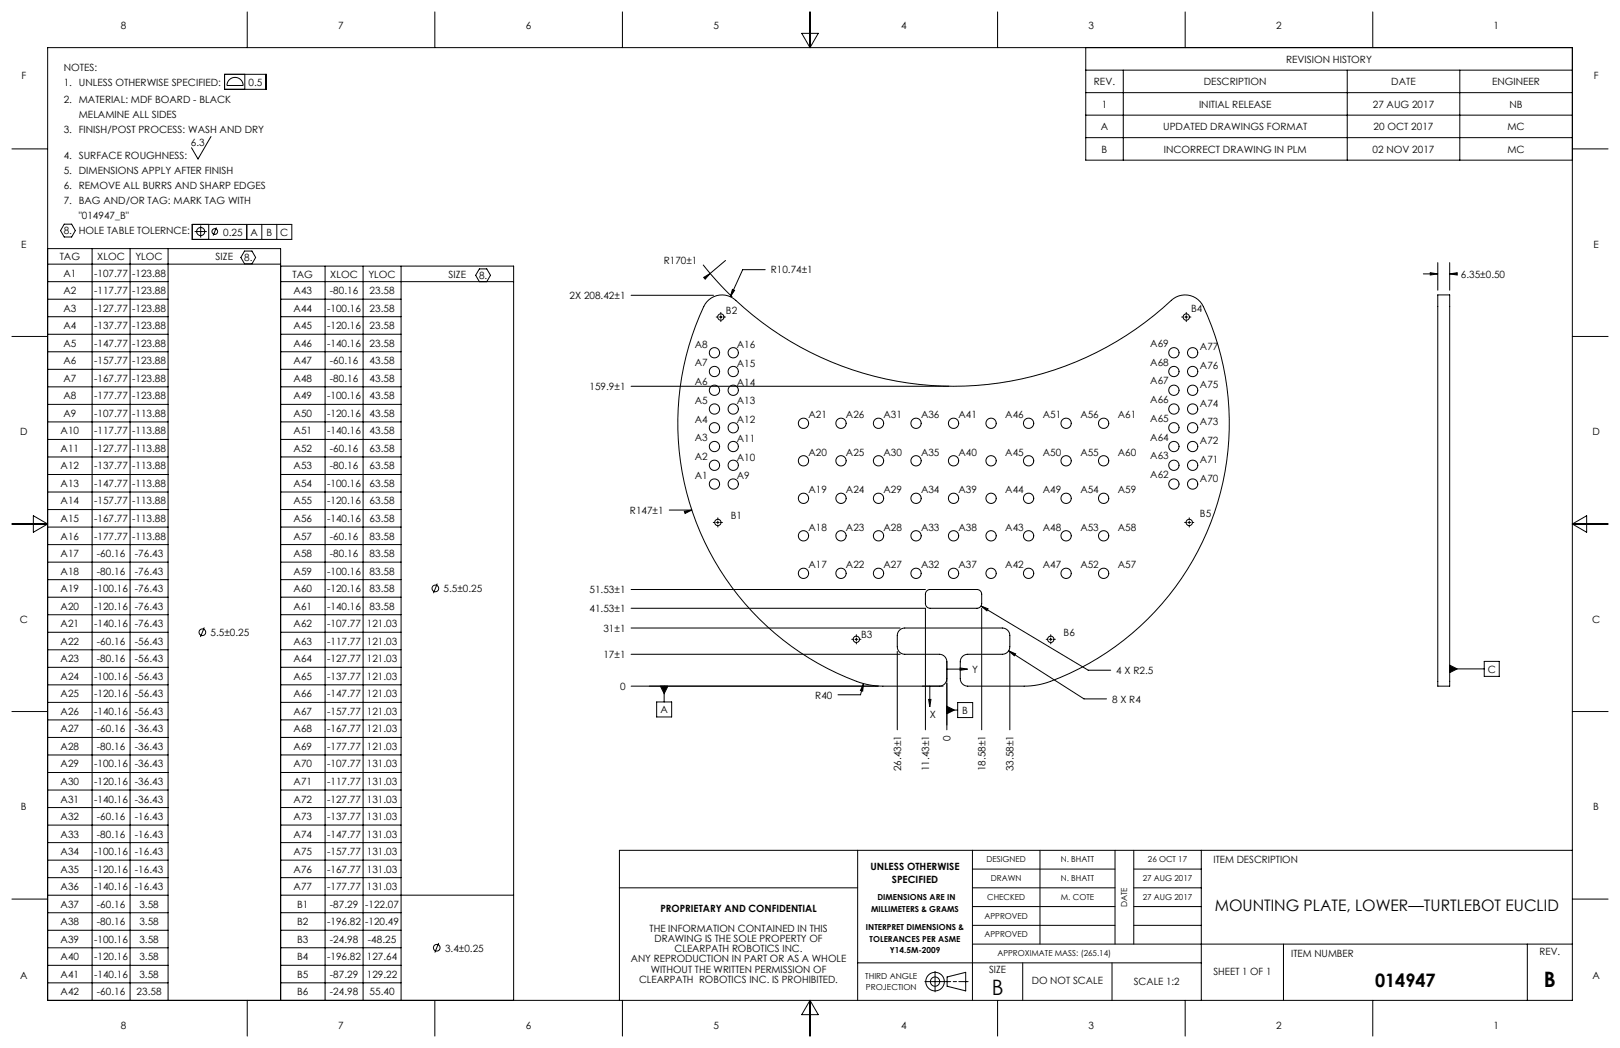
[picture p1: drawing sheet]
<svg xmlns="http://www.w3.org/2000/svg" width="432mm" height="279mm" viewBox="0 0 432 279" stroke-linecap="round" stroke-linejoin="round" font-family="sans-serif">
<g fill="none" stroke="#000" stroke-width=".27">
<path d="M12.7 12.7h406.4v254h-406.4zM59.9 19.8h11v4h-11zM65.3 19.8v4M65.9 3.2v9.5M115.9 3.2v9.5M165.9 3.2v9.5M213.7 8.9h4.4l-2.2 3.8zM215.9 3.2v9.5M265.9 3.2v9.5M289.4 12.7v30h129.7M289.4 18.7h129.7M299.4 18.7v24"/>
<path d="M315.9 3.2v9.5M359.1 18.7v24M365.9 3.2v9.5M389.1 18.7v24M3.2 39.7h9.5M56.2 36.4l-3.4 6-1.8-3M61.1 21.3a2.16 2.16 0 0 1 2.4-.5 2.16 2.16 0 0 1 1.3 2h-4.3l.2-.8zM289.4 30.7h129.7M289.4 36.7h129.7M289.4 24.7h129.7M419.1 39.7h9.5M17.1 59.8h2l1 1.7-1 1.7h-2l-1-1.7z"/>
<path d="M51.2 59.8h26.6v4h-26.6zM55.6 59.8v4M65.8 59.8v4M69.8 59.8v4M73.8 59.8v4M12.7 66.3h62.1v200.4M12.7 75.1h32.1M12.7 79.8h32.1M12.7 70.4h62.1M24.5 66.3v200.4M34.7 66.3v200.4M44.8 66.3v200.4"/>
<path d="M51.9 61.7h3.2M53.5 60.1v3.2M57.7 60.6l-.9 2.2M65.2 66.9h2l.9 1.7-.9 1.7h-2l-1-1.7zM74.8 75.1h62.1M74.8 79.8h32.1M74.8 70.9h62.1v195.8M86.6 70.9v195.8M96.8 70.9v195.8M106.9 70.9v195.8M127.8 75.1l-1-1.7 1-1.7h1.9l1 1.7-1 1.7M168.2 78.7h22"/>
<path d="M187.4 70.6l3.8 4.4 4 4.2M187.6 74l1.7-1.1-1.3 1.5zM193.4 69.4l-4.1 3.5M195.2 77.2l.6 .2-1.1 1.7zM204 71.9h-6l-3.3 7.2M379.4 73h3.8M381.2 72.7l2 .3-2 .3zM383.2 78.6h3.2v104.3h-3.2zM383.2 70v7.4M386.4 73l2-.3v.6zM386.4 70v7.4M386.4 73h1.5"/>
<path d="M3.2 89.7h9.5M12.7 84.4h32.1M12.7 89.1h32.1M12.7 93.8h32.1M12.7 98.5h32.1M74.8 84.4h32.1M74.8 89.1h32.1M74.8 98.5h32.1M74.8 93.8h32.1M191.8 84.5h.7M192.1 84.1v.8M315.8 84.5h.8"/>
<path d="M316.2 84.1v.8M419.1 89.7h9.5M12.7 103.1h32.1M12.7 107.8h32.1M12.7 112.5h32.1M12.7 117.2h32.1M74.8 103.1h32.1M74.8 107.8h32.1M74.8 112.5h32.1M74.8 117.2h32.1M168.2 103h84.7M3.2 139.7h9.5"/>
<path d="M8.9 137.5l3.8 2.2-3.8 2.2zM12.7 121.8h32.1M12.7 126.5h32.1M12.7 131.2h32.1M12.7 135.9h32.1M74.8 121.8h32.1M74.8 126.5h32.1M74.8 135.8h32.1M74.8 131.2h32.1M178.4 136h6M182.4 136.3l2-.3-1.8 .9zM184.4 136h.1"/>
<path d="M191 139.3h.7M191.3 138.9v.8M316.6 139.3h.8M317 138.9v.8M419.1 139.7h9.5M419.1 139.7l3.8-2.2v4.4zM12.7 140.5h32.1M12.7 145.2h32.1M12.7 149.9h32.1M12.7 154.5h32.1M12.7 159.2h32.1M74.8 140.5h32.1"/>
<path d="M74.8 145.2h32.1M74.8 149.9h32.1M74.8 154.5h32.1M74.8 159.2h32.1M116.6 155.6l-1.1 2.5M168.2 157.2h78.5M247 157.5l.9-.3h12.5a1.25 1.25 0 0 1 1.3 1.2v2.5a1.25 1.25 0 0 1-1.3 1.3h-12.5a1.25 1.25 0 0 1-1.2-1.3v-2.7zM12.7 163.9h32.1M12.7 168.6h32.1M12.7 173.2h32.1M12.7 177.9h32.1M54.4 167.3l-1 2.5"/>
<path d="M74.8 168.6h32.1M74.8 173.2h32.1M74.8 177.9h32.1M74.8 163.9h32.1M168.2 174.4h71.7M168.2 167.4h71.7M168.2 162.2h78.5v32.4M227.9 170.4h.7M228.3 170.1v.7M239.2 173.7v20.9M252.4 176.4v5.5M252.4 178.4h3.5"/>
<path d="M252.4 176.4a2 2 0 0 0-2-2h-9.2a2 2 0 0 1-2-2v-3a2 2 0 0 1 2-2h26a2 2 0 0 1 2 2v3a2 2 0 0 1-2 2h-9.2a2 2 0 0 0-2.1 2v4.5a2 2 0 0 0 2.1 2h15a20 20 0 0 0 7-1.2 73.4 73.4 0 0 0 40.4-100.7 5.4 5.4 0 0 0-8.2-.9 85.1 85.1 0 0 1-116.7-.5 5.4 5.4 0 0 0-7.9 2.1 73.3 73.3 0 0 0 43.3 100.7l3.5 .5h17M255.9 178.1l2 .3-2 .3zM261.5 161.6l1.9 .7-.4 .6zM261.5 161.6l28.6 17.1h6M261.7 162.2v32.4M268.8 173.5l1.9 .8-.3 .5zM268.8 173.5l20.1 12.8h6M269.2 173.7v20.9M279.7 170.4h.7M280.1 170.1v.7M386.4 177.3l2 1-2 1zM386.4 178.3h9.2"/>
<path d="M395.6 176.3h4v4h-4zM3.2 189.7h9.5M12.7 182.6h32.1M12.7 187.3h32.1M12.7 191.9h32.1M12.7 196.6h32.1M74.8 182.6h32.1M74.8 187.3h32.1M74.8 191.9h32.1M74.8 196.6h32.1M168.2 182.9h65.9M175 187.1h4v4h-4z"/>
<path d="M176 182.9h2l-1 2zM177 182.9v4.2M230.2 182.2l-.3 2.1-.6-.2zM230.2 182.2l-.8 3h-6M247.5 186.5h.6l-.3 2zM247.8 182.9v3.6M252.4 188.3l2 1-2 1zM252.4 189.3h2.9M252.4 182.2v12.4M252.4 180.9a2 2 0 0 1-2 2M255.3 187.3h4v4h-4zM419.1 189.7h9.5"/>
<path d="M12.7 201.3h32.1M12.7 206h32.1M12.7 210.6h32.1M12.7 215.3h32.1M12.7 220h32.1M74.8 205.9h32.1M74.8 210.6h32.1M74.8 215.3h32.1M74.8 220h32.1M74.8 201.3h32.1M3.2 239.7h9.5M12.7 224.6h32.1"/>
<path d="M12.7 229.3h32.1M12.7 234h32.1M12.7 238.7h32.1M74.8 224.6h32.1M74.8 229.3h32.1M74.8 238.7h62.1M74.8 234h32.1M165.1 236.7h63.5M228.6 226.7v40M259.2 236.7h38M259.2 231.7h38M259.2 226.7v40"/>
<path d="M277.2 226.7v25M297.2 226.7v25M302.2 236.7h18M302.2 231.7h18M302.2 226.7v25M320.2 226.7v40M419.1 239.7h9.5M419.1 226.7h-254v40M12.7 243.3h32.1M12.7 248h32.1M12.7 252.7h32.1M12.7 257.4h32.1"/>
<path d="M74.8 243.3h32.1M74.8 248h32.1M74.8 252.7h32.1M74.8 257.4h32.1M116.9 251.4l-1 2.5M228.6 256.7h91.6M249.2 259v5.4M259.2 241.7h38M259.2 246.7h38M259.2 251.7h159.9M272.6 256.7v10M296.4 256.7v10"/>
<path d="M302.2 241.7h18M302.2 246.7h18M342.1 251.7v15M407.1 251.7v15M12.7 262h32.1M65.9 266.7v9.5M74.8 262h32.1M115.9 266.7v9.5M165.9 266.7v9.5M215.9 266.7v9.5M215.9 266.7l2.2 3.8h-4.4zM246.5 261.7h6.9"/>
<path d="M252.4 260.5l5-1.3v5l-5-1.3zM254.1 261.7h.9M255.6 261.7h2.4M265.9 266.7v9.5M315.9 266.7v9.5M365.9 266.7v9.5"/>
<circle cx="53.5" cy="61.7" r="1.08"/>
<circle cx="57.3" cy="61.7" r=".76"/>
<circle cx="190.4" cy="94" r="1.38"/>
<circle cx="190.4" cy="99" r="1.38"/>
<circle cx="192.1" cy="84.5" r=".85"/>
<circle cx="195.4" cy="94" r="1.38"/>
<circle cx="195.4" cy="99" r="1.38"/>
<circle cx="312.9" cy="94" r="1.38"/>
<circle cx="312.9" cy="99" r="1.38"/>
<circle cx="316.2" cy="84.5" r=".85"/>
<circle cx="317.9" cy="99" r="1.37"/>
<circle cx="317.9" cy="94" r="1.37"/>
<circle cx="190.4" cy="109" r="1.38"/>
<circle cx="190.4" cy="114" r="1.38"/>
<circle cx="190.4" cy="104" r="1.38"/>
<circle cx="190.4" cy="119" r="1.38"/>
<circle cx="195.4" cy="114" r="1.38"/>
<circle cx="195.4" cy="109" r="1.38"/>
<circle cx="195.4" cy="119" r="1.38"/>
<circle cx="195.4" cy="104" r="1.38"/>
<circle cx="214.2" cy="112.9" r="1.37"/>
<circle cx="224.2" cy="112.9" r="1.38"/>
<circle cx="234.2" cy="112.9" r="1.38"/>
<circle cx="244.2" cy="112.9" r="1.38"/>
<circle cx="254.2" cy="112.9" r="1.38"/>
<circle cx="264.2" cy="112.9" r="1.38"/>
<circle cx="274.2" cy="112.9" r="1.38"/>
<circle cx="284.2" cy="112.9" r="1.37"/>
<circle cx="294.2" cy="112.9" r="1.38"/>
<circle cx="312.9" cy="109" r="1.38"/>
<circle cx="312.9" cy="114" r="1.38"/>
<circle cx="312.9" cy="104" r="1.38"/>
<circle cx="312.9" cy="119" r="1.38"/>
<circle cx="317.9" cy="119" r="1.37"/>
<circle cx="317.9" cy="104" r="1.37"/>
<circle cx="317.9" cy="114" r="1.37"/>
<circle cx="317.9" cy="109" r="1.37"/>
<circle cx="190.4" cy="129" r="1.38"/>
<circle cx="190.4" cy="124" r="1.38"/>
<circle cx="191.3" cy="139.3" r=".85"/>
<circle cx="195.4" cy="129" r="1.38"/>
<circle cx="195.4" cy="124" r="1.38"/>
<circle cx="214.2" cy="122.9" r="1.37"/>
<circle cx="214.2" cy="132.9" r="1.37"/>
<circle cx="224.2" cy="122.9" r="1.38"/>
<circle cx="224.2" cy="132.9" r="1.38"/>
<circle cx="234.2" cy="122.9" r="1.38"/>
<circle cx="234.2" cy="132.9" r="1.38"/>
<circle cx="244.2" cy="122.9" r="1.38"/>
<circle cx="244.2" cy="132.9" r="1.38"/>
<circle cx="254.2" cy="122.9" r="1.38"/>
<circle cx="254.2" cy="132.9" r="1.38"/>
<circle cx="264.2" cy="122.9" r="1.38"/>
<circle cx="264.2" cy="132.9" r="1.38"/>
<circle cx="274.2" cy="122.9" r="1.38"/>
<circle cx="274.2" cy="132.9" r="1.38"/>
<circle cx="284.2" cy="122.9" r="1.37"/>
<circle cx="284.2" cy="132.9" r="1.37"/>
<circle cx="294.2" cy="122.9" r="1.38"/>
<circle cx="294.2" cy="132.9" r="1.38"/>
<circle cx="312.9" cy="129" r="1.38"/>
<circle cx="312.9" cy="124" r="1.38"/>
<circle cx="317" cy="139.3" r=".85"/>
<circle cx="317.9" cy="124" r="1.37"/>
<circle cx="317.9" cy="129" r="1.37"/>
<circle cx="116" cy="156.9" r=".89"/>
<circle cx="214.2" cy="142.9" r="1.37"/>
<circle cx="214.2" cy="152.9" r="1.37"/>
<circle cx="224.2" cy="152.9" r="1.38"/>
<circle cx="224.2" cy="142.9" r="1.38"/>
<circle cx="234.2" cy="142.9" r="1.38"/>
<circle cx="234.2" cy="152.9" r="1.38"/>
<circle cx="244.2" cy="142.9" r="1.38"/>
<circle cx="244.2" cy="152.9" r="1.38"/>
<circle cx="254.2" cy="152.9" r="1.38"/>
<circle cx="254.2" cy="142.9" r="1.38"/>
<circle cx="264.2" cy="152.9" r="1.38"/>
<circle cx="264.2" cy="142.9" r="1.38"/>
<circle cx="274.2" cy="152.9" r="1.38"/>
<circle cx="274.2" cy="142.9" r="1.38"/>
<circle cx="284.2" cy="152.9" r="1.37"/>
<circle cx="284.2" cy="142.9" r="1.37"/>
<circle cx="294.2" cy="152.9" r="1.38"/>
<circle cx="294.2" cy="142.9" r="1.38"/>
<circle cx="53.9" cy="168.6" r=".89"/>
<circle cx="228.3" cy="170.4" r=".85"/>
<circle cx="280.1" cy="170.4" r=".85"/>
<circle cx="116.4" cy="252.7" r=".89"/>
<circle cx="249.2" cy="261.7" r="1.24"/>
<circle cx="249.2" cy="261.7" r="2.47"/>
</g>
<g fill="none" stroke="#000" stroke-width=".27" stroke-dasharray="15.2 1.3 1.3 1.3">
<path d="M191.4 84.5h-.5M192.1 83.8v-.5M192.1 85.3v.4M192.9 84.5h.5M315.4 84.5h-.4M316.2 83.8v-.5M316.2 85.3v.4M316.9 84.5h.5M190.6 139.3h-.5M191.3 138.5v-.4M192.1 139.3h.5M316.2 139.3h-.4"/>
<path d="M317 138.5v-.4M317.7 139.3h.5M191.3 140v.5M317 140v.5M227.5 170.4h-.5M228.3 169.7v-.5M228.3 171.2v.5M229 170.4h.5M279.3 170.4h-.5M280.1 169.7v-.5M280.1 171.2v.5M280.8 170.4h.5"/>
</g>
<g fill="#000">
<path d="M182.4 136.3l.2 .6 1.8-.9zM195.2 77.2l-.5 1.9 1.1-1.7zM187.6 74l.4 .4 1.3-1.5zM230.2 182.2l-.9 1.9 .6 .2zM261.5 161.6l1.5 1.3 .4-.6zM268.8 173.5l1.6 1.3 .3-.5zM381.2 72.7l2 .3-2 .3zM386.4 73l2-.3v.6z"/>
<path d="M176 182.9l1 2 1-2zM252.4 188.3l2 1-2 1zM386.4 177.3l2 1-2 1z"/>
<path d="M247.5 186.5h.6l-.3 2zM255.9 178.1l2 .3-2 .3z"/>
</g>
<g font-size="5.7">
<text x="411.5" y="263.2">B</text>
<text x="264.3" y="265.2">B</text>
</g>
<text font-size="4.9" x="366.5" y="263.1">014947</text>
<text font-size="4.2" x="323.8" y="242.9">MOUNTING PLATE, LOWER—TURTLEBOT EUCLID</text>
<g font-size="2.7">
<text x="32.2" y="7.7">8</text>
<text x="90.2" y="7.7">7</text>
<text x="140.2" y="7.7">6</text>
<text x="190.2" y="7.7">5</text>
<text x="240.2" y="7.7">4</text>
<text x="290.2" y="7.7">3</text>
<text x="340.2" y="7.7">2</text>
<text x="398.1" y="7.7">1</text>
<text x="342.8" y="16.7">REVISION HISTORY</text>
<text x="5.7" y="21.2">F</text>
<text x="17" y="22.8">1. UNLESS OTHERWISE SPECIFIED:</text>
<text x="17" y="18.8">NOTES:</text>
<text x="66.2" y="22.8">0.5</text>
<text x="291.6" y="22.7">REV.</text>
<text x="320.9" y="22.7">DESCRIPTION</text>
<text x="370.8" y="22.7">DATE</text>
<text x="397.7" y="22.7">ENGINEER</text>
<text x="424.8" y="21.2">F</text>
<text x="17" y="27.4">2. MATERIAL: MDF BOARD - BLACK</text>
<text x="293.7" y="28.7">1</text>
<text x="319.6" y="28.7">INITIAL RELEASE</text>
<text x="365.9" y="28.7">27 AUG 2017</text>
<text x="402.4" y="28.7">NB</text>
<text x="17" y="35.4">3. FINISH/POST PROCESS: WASH AND DRY</text>
<text x="21" y="31.4">MELAMINE ALL SIDES</text>
<text x="293.4" y="34.7">A</text>
<text x="310" y="34.7">UPDATED DRAWINGS FORMAT</text>
<text x="366.1" y="34.7">20 OCT 2017</text>
<text x="401.8" y="34.7">MC</text>
<text x="50.9" y="38.8">6.3</text>
<text x="293.6" y="40.7">B</text>
<text x="310.2" y="40.7">INCORRECT DRAWING IN PLM</text>
<text x="365.8" y="40.7">02 NOV 2017</text>
<text x="401.8" y="40.7">MC</text>
<text x="17" y="42.4">4. SURFACE ROUGHNESS:</text>
<text x="17" y="46.4">5. DIMENSIONS APPLY AFTER FINISH</text>
<text x="17" y="50.4">6. REMOVE ALL BURRS AND SHARP EDGES</text>
<text x="17" y="54.4">7. BAG AND/OR TAG: MARK TAG WITH</text>
<text x="21" y="58.4">&quot;014947_B&quot;</text>
<text x="17" y="62.4">8. HOLE TABLE TOLERNCE:</text>
<text x="59.5" y="62.8">0.25</text>
<text x="66.8" y="62.8">A</text>
<text x="71" y="62.8">B</text>
<text x="74.7" y="62.8">C</text>
<text x="5.6" y="66">E</text>
<text x="15.9" y="69.3">TAG</text>
<text x="25.9" y="69.3">XLOC</text>
<text x="36.1" y="69.3">YLOC</text>
<text x="57.5" y="69.3">SIZE</text>
<text x="65.1" y="69.6">8.</text>
<text x="176.9" y="70.4">R170±1</text>
<text x="424.7" y="66">E</text>
<text x="16.9" y="73.8">A1</text>
<text x="25.1" y="73.8">-107.77</text>
<text x="35.2" y="73.8">-123.88</text>
<text x="78" y="74">TAG</text>
<text x="88" y="74">XLOC</text>
<text x="98.2" y="74">YLOC</text>
<text x="119.6" y="74">SIZE</text>
<text x="127.7" y="74.4">8.</text>
<text x="205.4" y="72.9">R10.74±1</text>
<text x="389.4" y="74">6.35±0.50</text>
<text x="16.9" y="78.4">A2</text>
<text x="16.9" y="83.1">A3</text>
<text x="25.1" y="78.4">-117.77</text>
<text x="25.1" y="83.1">-127.77</text>
<text x="35.2" y="78.4">-123.88</text>
<text x="35.2" y="83.1">-123.88</text>
<text x="78.3" y="78.5">A43</text>
<text x="78.3" y="83.1">A44</text>
<text x="87.2" y="83.1">-100.16</text>
<text x="87.9" y="78.5">-80.16</text>
<text x="98.5" y="78.5">23.58</text>
<text x="98.5" y="83.1">23.58</text>
<text x="151.8" y="79.7">2X 208.42±1</text>
<text x="193.5" y="83.6">B2</text>
<text x="317.5" y="83.2">B4</text>
<text x="16.9" y="87.7">A4</text>
<text x="25.1" y="87.7">-137.77</text>
<text x="35.2" y="87.7">-123.88</text>
<text x="78.3" y="87.7">A45</text>
<text x="87.2" y="87.7">-120.16</text>
<text x="98.5" y="87.7">23.58</text>
<text x="16.9" y="92.4">A5</text>
<text x="25.1" y="92.4">-147.77</text>
<text x="35.2" y="92.4">-123.88</text>
<text x="78.3" y="92.4">A46</text>
<text x="87.2" y="92.4">-140.16</text>
<text x="98.5" y="92.4">23.58</text>
<text x="185.2" y="92.7">A8</text>
<text x="196.4" y="92.8">A16</text>
<text x="306.6" y="92.5">A69</text>
<text x="319.8" y="93.4">A77</text>
<text x="16.9" y="97.1">A6</text>
<text x="16.9" y="101.8">A7</text>
<text x="25.1" y="97.1">-157.77</text>
<text x="25.1" y="101.8">-167.77</text>
<text x="35.2" y="97.1">-123.88</text>
<text x="35.2" y="101.8">-123.88</text>
<text x="78.3" y="97.1">A47</text>
<text x="78.3" y="101.8">A48</text>
<text x="87.9" y="97.1">-60.16</text>
<text x="87.9" y="101.8">-80.16</text>
<text x="98.5" y="97.1">43.58</text>
<text x="98.5" y="101.8">43.58</text>
<text x="185.2" y="97.7">A7</text>
<text x="196.4" y="97.8">A15</text>
<text x="306.6" y="97.5">A68</text>
<text x="319.8" y="98.4">A76</text>
<text x="16.9" y="106.4">A8</text>
<text x="25.1" y="106.4">-177.77</text>
<text x="35.2" y="106.4">-123.88</text>
<text x="78.3" y="106.4">A49</text>
<text x="87.2" y="106.4">-100.16</text>
<text x="98.5" y="106.4">43.58</text>
<text x="157.1" y="104">159.9±1</text>
<text x="185.2" y="107.7">A5</text>
<text x="185.2" y="102.7">A6</text>
<text x="196.4" y="107.8">A13</text>
<text x="196.4" y="102.8">A14</text>
<text x="306.6" y="107.5">A66</text>
<text x="306.6" y="102.5">A67</text>
<text x="319.8" y="103.4">A75</text>
<text x="16.9" y="111.1">A9</text>
<text x="25.1" y="111.1">-107.77</text>
<text x="35.2" y="111.1">-113.88</text>
<text x="78.3" y="111.1">A50</text>
<text x="87.2" y="111.1">-120.16</text>
<text x="98.5" y="111.1">43.58</text>
<text x="185.2" y="112.7">A4</text>
<text x="196.4" y="112.8">A12</text>
<text x="215.5" y="111.5">A21</text>
<text x="225.5" y="111.5">A26</text>
<text x="235.5" y="111.5">A31</text>
<text x="245.5" y="111.5">A36</text>
<text x="255.5" y="111.5">A41</text>
<text x="268" y="111.5">A46</text>
<text x="278" y="111.5">A51</text>
<text x="288" y="111.5">A56</text>
<text x="298" y="111.5">A61</text>
<text x="306.6" y="112.5">A65</text>
<text x="319.8" y="113.4">A73</text>
<text x="319.8" y="108.4">A74</text>
<text x="5.4" y="116">D</text>
<text x="16.2" y="115.8">A10</text>
<text x="25.1" y="115.8">-117.77</text>
<text x="35.2" y="115.8">-113.88</text>
<text x="78.3" y="115.8">A51</text>
<text x="87.2" y="115.8">-140.16</text>
<text x="98.5" y="115.8">43.58</text>
<text x="185.2" y="117.7">A3</text>
<text x="196.4" y="117.8">A11</text>
<text x="306.6" y="117.5">A64</text>
<text x="319.8" y="118.4">A72</text>
<text x="424.5" y="116">D</text>
<text x="16.2" y="120.5">A11</text>
<text x="16.2" y="125.1">A12</text>
<text x="25.1" y="120.5">-127.77</text>
<text x="25.1" y="125.1">-137.77</text>
<text x="35.2" y="120.5">-113.88</text>
<text x="35.2" y="125.1">-113.88</text>
<text x="78.3" y="120.5">A52</text>
<text x="78.3" y="125.1">A53</text>
<text x="87.9" y="120.5">-60.16</text>
<text x="87.9" y="125.1">-80.16</text>
<text x="98.5" y="120.5">63.58</text>
<text x="98.5" y="125.1">63.58</text>
<text x="185.2" y="122.7">A2</text>
<text x="196.4" y="122.8">A10</text>
<text x="215.5" y="121.5">A20</text>
<text x="225.5" y="121.5">A25</text>
<text x="235.5" y="121.5">A30</text>
<text x="245.5" y="121.5">A35</text>
<text x="255.5" y="121.5">A40</text>
<text x="268" y="121.5">A45</text>
<text x="278" y="121.5">A50</text>
<text x="288" y="121.5">A55</text>
<text x="298" y="121.5">A60</text>
<text x="306.6" y="122.5">A63</text>
<text x="319.8" y="123.4">A71</text>
<text x="16.2" y="129.8">A13</text>
<text x="25.1" y="129.8">-147.77</text>
<text x="35.2" y="129.8">-113.88</text>
<text x="78.3" y="129.8">A54</text>
<text x="87.2" y="129.8">-100.16</text>
<text x="98.5" y="129.8">63.58</text>
<text x="185.2" y="127.7">A1</text>
<text x="196.4" y="127.8">A9</text>
<text x="215.5" y="131.5">A19</text>
<text x="225.5" y="131.5">A24</text>
<text x="235.5" y="131.5">A29</text>
<text x="245.5" y="131.5">A34</text>
<text x="255.5" y="131.5">A39</text>
<text x="268" y="131.5">A44</text>
<text x="278" y="131.5">A49</text>
<text x="288" y="131.5">A54</text>
<text x="298" y="131.5">A59</text>
<text x="306.6" y="127.5">A62</text>
<text x="319.8" y="128.4">A70</text>
<text x="16.2" y="134.5">A14</text>
<text x="25.1" y="134.5">-157.77</text>
<text x="35.2" y="134.5">-113.88</text>
<text x="78.3" y="134.5">A55</text>
<text x="87.2" y="134.5">-120.16</text>
<text x="98.5" y="134.5">63.58</text>
<text x="167.9" y="137">R147±1</text>
<text x="319.8" y="138">B5</text>
<text x="16.2" y="139.2">A15</text>
<text x="16.2" y="143.8">A16</text>
<text x="25.1" y="139.2">-167.77</text>
<text x="25.1" y="143.8">-177.77</text>
<text x="35.2" y="139.2">-113.88</text>
<text x="35.2" y="143.8">-113.88</text>
<text x="78.3" y="139.2">A56</text>
<text x="78.3" y="143.8">A57</text>
<text x="87.2" y="139.2">-140.16</text>
<text x="87.9" y="143.8">-60.16</text>
<text x="98.5" y="139.2">63.58</text>
<text x="98.5" y="143.8">83.58</text>
<text x="194.8" y="138.3">B1</text>
<text x="215.5" y="141.5">A18</text>
<text x="225.5" y="141.5">A23</text>
<text x="235.5" y="141.5">A28</text>
<text x="245.5" y="141.5">A33</text>
<text x="255.5" y="141.5">A38</text>
<text x="268" y="141.5">A43</text>
<text x="278" y="141.5">A48</text>
<text x="288" y="141.5">A53</text>
<text x="298" y="141.5">A58</text>
<text x="16.2" y="148.5">A17</text>
<text x="25.8" y="148.5">-60.16</text>
<text x="36" y="148.5">-76.43</text>
<text x="78.3" y="148.5">A58</text>
<text x="87.9" y="148.5">-80.16</text>
<text x="98.5" y="148.5">83.58</text>
<text x="16.2" y="153.2">A18</text>
<text x="25.8" y="153.2">-80.16</text>
<text x="36" y="153.2">-76.43</text>
<text x="78.3" y="153.2">A59</text>
<text x="87.2" y="153.2">-100.16</text>
<text x="98.5" y="153.2">83.58</text>
<text x="215.5" y="151.5">A17</text>
<text x="225.5" y="151.5">A22</text>
<text x="235.5" y="151.5">A27</text>
<text x="245.5" y="151.5">A32</text>
<text x="255.5" y="151.5">A37</text>
<text x="268" y="151.5">A42</text>
<text x="278" y="151.5">A47</text>
<text x="288" y="151.5">A52</text>
<text x="298" y="151.5">A57</text>
<text x="16.2" y="157.9">A19</text>
<text x="25.1" y="157.9">-100.16</text>
<text x="36" y="157.9">-76.43</text>
<text x="78.3" y="157.9">A60</text>
<text x="87.2" y="157.9">-120.16</text>
<text x="98.5" y="157.9">83.58</text>
<text x="118.2" y="157.9">5.5±0.25</text>
<text x="157.1" y="158.2">51.53±1</text>
<text x="5.3" y="166">C</text>
<text x="16.2" y="162.5">A20</text>
<text x="16.2" y="167.2">A21</text>
<text x="25.1" y="162.5">-120.16</text>
<text x="25.1" y="167.2">-140.16</text>
<text x="36" y="162.5">-76.43</text>
<text x="36" y="167.2">-76.43</text>
<text x="78.3" y="162.5">A61</text>
<text x="78.3" y="167.2">A62</text>
<text x="87.2" y="162.5">-140.16</text>
<text x="87.2" y="167.2">-107.77</text>
<text x="97.8" y="167.2">121.03</text>
<text x="98.5" y="162.5">83.58</text>
<text x="157.1" y="163.2">41.53±1</text>
<text x="424.4" y="166">C</text>
<text x="16.2" y="171.9">A22</text>
<text x="25.8" y="171.9">-60.16</text>
<text x="36" y="171.9">-56.43</text>
<text x="56.1" y="169.6">5.5±0.25</text>
<text x="78.3" y="171.9">A63</text>
<text x="87.2" y="171.9">-117.77</text>
<text x="97.8" y="171.9">121.03</text>
<text x="160.8" y="168.4">31±1</text>
<text x="229.6" y="170.1">B3</text>
<text x="283.5" y="169.4">B6</text>
<text x="16.2" y="176.6">A23</text>
<text x="25.8" y="176.6">-80.16</text>
<text x="36" y="176.6">-56.43</text>
<text x="78.3" y="176.6">A64</text>
<text x="87.2" y="176.6">-127.77</text>
<text x="97.8" y="176.6">121.03</text>
<text x="160.8" y="175.4">17±1</text>
<text x="259.1" y="179.4">Y</text>
<text x="297.5" y="179.7">4 X R2.5</text>
<text x="396.5" y="179.3">C</text>
<text x="16.2" y="181.2">A24</text>
<text x="16.2" y="185.9">A25</text>
<text x="25.1" y="181.2">-100.16</text>
<text x="25.1" y="185.9">-120.16</text>
<text x="36" y="181.2">-56.43</text>
<text x="36" y="185.9">-56.43</text>
<text x="78.3" y="181.2">A65</text>
<text x="78.3" y="185.9">A66</text>
<text x="87.2" y="181.2">-137.77</text>
<text x="87.2" y="185.9">-147.77</text>
<text x="97.8" y="181.2">121.03</text>
<text x="97.8" y="185.9">121.03</text>
<text x="165.3" y="183.9">0</text>
<text x="16.2" y="190.6">A26</text>
<text x="25.1" y="190.6">-140.16</text>
<text x="36" y="190.6">-56.43</text>
<text x="78.3" y="190.6">A67</text>
<text x="87.2" y="190.6">-157.77</text>
<text x="97.8" y="190.6">121.03</text>
<text x="176" y="190.2">A</text>
<text x="217.3" y="186.2">R40</text>
<text x="247.8" y="191.5">X</text>
<text x="256.5" y="190.3">B</text>
<text x="296.4" y="187.3">8 X R4</text>
<text x="16.2" y="195.3">A27</text>
<text x="25.8" y="195.3">-60.16</text>
<text x="36" y="195.3">-36.43</text>
<text x="78.3" y="195.3">A68</text>
<text x="87.2" y="195.3">-167.77</text>
<text x="97.8" y="195.3">121.03</text>
<text x="253.4" y="197.5" transform="rotate(-90 253.4 197.5)">0</text>
<text x="16.2" y="199.9">A28</text>
<text x="25.8" y="199.9">-80.16</text>
<text x="36" y="199.9">-36.43</text>
<text x="78.3" y="199.9">A69</text>
<text x="87.2" y="199.9">-177.77</text>
<text x="97.8" y="199.9">121.03</text>
<text x="16.2" y="204.6">A29</text>
<text x="16.2" y="209.3">A30</text>
<text x="25.1" y="204.6">-100.16</text>
<text x="25.1" y="209.3">-120.16</text>
<text x="36" y="204.6">-36.43</text>
<text x="36" y="209.3">-36.43</text>
<text x="78.3" y="204.6">A70</text>
<text x="78.3" y="209.3">A71</text>
<text x="87.2" y="204.6">-107.77</text>
<text x="87.2" y="209.3">-117.77</text>
<text x="97.8" y="204.6">131.03</text>
<text x="97.8" y="209.3">131.03</text>
<text x="240.2" y="205.6" transform="rotate(-90 240.2 205.6)">26.43±1</text>
<text x="247.7" y="205.6" transform="rotate(-90 247.7 205.6)">11.43±1</text>
<text x="262.7" y="205.6" transform="rotate(-90 262.7 205.6)">18.58±1</text>
<text x="270.2" y="205.6" transform="rotate(-90 270.2 205.6)">33.58±1</text>
<text x="16.2" y="214">A31</text>
<text x="25.1" y="214">-140.16</text>
<text x="36" y="214">-36.43</text>
<text x="78.3" y="214">A72</text>
<text x="87.2" y="214">-127.77</text>
<text x="97.8" y="214">131.03</text>
<text x="5.6" y="216">B</text>
<text x="16.2" y="218.6">A32</text>
<text x="25.8" y="218.6">-60.16</text>
<text x="36" y="218.6">-16.43</text>
<text x="78.3" y="218.6">A73</text>
<text x="87.2" y="218.6">-137.77</text>
<text x="97.8" y="218.6">131.03</text>
<text x="424.7" y="216">B</text>
<text x="16.2" y="223.3">A33</text>
<text x="16.2" y="228">A34</text>
<text x="25.1" y="228">-100.16</text>
<text x="25.8" y="223.3">-80.16</text>
<text x="36" y="223.3">-16.43</text>
<text x="36" y="228">-16.43</text>
<text x="78.3" y="223.3">A74</text>
<text x="78.3" y="228">A75</text>
<text x="87.2" y="223.3">-147.77</text>
<text x="87.2" y="228">-157.77</text>
<text x="97.8" y="223.3">131.03</text>
<text x="97.8" y="228">131.03</text>
<text x="16.2" y="232.7">A35</text>
<text x="25.1" y="232.7">-120.16</text>
<text x="36" y="232.7">-16.43</text>
<text x="78.3" y="232.7">A76</text>
<text x="87.2" y="232.7">-167.77</text>
<text x="97.8" y="232.7">131.03</text>
<text x="232" y="231.8">UNLESS OTHERWISE</text>
<text x="323.5" y="230.1">ITEM DESCRIPTION</text>
<text x="16.2" y="237.3">A36</text>
<text x="25.1" y="237.3">-140.16</text>
<text x="36" y="237.3">-16.43</text>
<text x="78.3" y="237.3">A77</text>
<text x="87.2" y="237.3">-177.77</text>
<text x="97.8" y="237.3">131.03</text>
<text x="237.7" y="235.3">SPECIFIED</text>
<text x="16.2" y="242">A37</text>
<text x="25.8" y="242">-60.16</text>
<text x="37.2" y="242">3.58</text>
<text x="79.2" y="242">B1</text>
<text x="87.9" y="242">-87.29</text>
<text x="97.3" y="242">-122.07</text>
<text x="176" y="243">PROPRIETARY AND CONFIDENTIAL</text>
<text x="16.2" y="246.7">A38</text>
<text x="16.2" y="251.4">A39</text>
<text x="25.1" y="251.4">-100.16</text>
<text x="25.8" y="246.7">-80.16</text>
<text x="37.2" y="251.4">3.58</text>
<text x="37.2" y="246.7">3.58</text>
<text x="79.2" y="246.6">B2</text>
<text x="79.2" y="251.3">B3</text>
<text x="87.2" y="246.6">-196.82</text>
<text x="87.9" y="251.3">-24.98</text>
<text x="97.3" y="246.6">-120.49</text>
<text x="98.1" y="251.3">-48.25</text>
<text x="173.1" y="248.5">THE INFORMATION CONTAINED IN THIS</text>
<text x="174.4" y="251.2">DRAWING IS THE SOLE PROPERTY OF</text>
<text x="16.2" y="256">A40</text>
<text x="25.1" y="256">-120.16</text>
<text x="37.2" y="256">3.58</text>
<text x="79.2" y="256">B4</text>
<text x="87.2" y="256">-196.82</text>
<text x="97.8" y="256">127.64</text>
<text x="118.6" y="253.7">3.4±0.25</text>
<text x="168.1" y="256.6">ANY REPRODUCTION IN PART OR AS A WHOLE</text>
<text x="179.8" y="253.9">CLEARPATH ROBOTICS INC.</text>
<text x="344.2" y="255">ITEM NUMBER</text>
<text x="410.4" y="254.5">REV.</text>
<text x="5.4" y="260.9">A</text>
<text x="16.2" y="260.7">A41</text>
<text x="25.1" y="260.7">-140.16</text>
<text x="37.2" y="260.7">3.58</text>
<text x="79.2" y="260.7">B5</text>
<text x="87.9" y="260.7">-87.29</text>
<text x="97.8" y="260.7">129.22</text>
<text x="170.3" y="262">CLEARPATH ROBOTICS INC. IS PROHIBITED.</text>
<text x="173.4" y="259.3">WITHOUT THE WRITTEN PERMISSION OF</text>
<text x="263.7" y="259.5">SIZE</text>
<text x="275" y="262.4">DO NOT SCALE</text>
<text x="302.2" y="262.5">SCALE 1:2</text>
<text x="323.5" y="260">SHEET 1 OF 1</text>
<text x="424.5" y="260.9">A</text>
<text x="16.2" y="265.4">A42</text>
<text x="25.8" y="265.4">-60.16</text>
<text x="36.4" y="265.4">23.58</text>
<text x="79.2" y="265.3">B6</text>
<text x="87.9" y="265.3">-24.98</text>
<text x="98.5" y="265.3">55.40</text>
<text x="32.2" y="274.4">8</text>
<text x="90.2" y="274.4">7</text>
<text x="140.2" y="274.4">6</text>
<text x="190.2" y="274.4">5</text>
<text x="240.2" y="274.4">4</text>
<text x="290.2" y="274.4">3</text>
<text x="340.2" y="274.4">2</text>
<text x="398.1" y="274.4">1</text>
</g>
<g font-size="2.2">
<text x="263" y="229.9">DESIGNED</text>
<text x="282.7" y="229.9">N. BHATT</text>
<text x="306" y="229.9">26 OCT 17</text>
<text x="263.1" y="239.9">CHECKED</text>
<text x="264.1" y="234.9">DRAWN</text>
<text x="282.7" y="234.9">N. BHATT</text>
<text x="282.8" y="239.9">M. COTE</text>
<text x="304.6" y="234.9">27 AUG 2017</text>
<text x="304.6" y="239.9">27 AUG 2017</text>
<text x="232.2" y="243.2">MILLIMETERS &amp; GRAMS</text>
<text x="233.9" y="240.1">DIMENSIONS ARE IN</text>
<text x="262.4" y="244.9">APPROVED</text>
<text x="300.4" y="241.8" transform="rotate(-90 300.4 241.8)">DATE</text>
<text x="230.8" y="247.9">INTERPRET DIMENSIONS &amp;</text>
<text x="231.8" y="251">TOLERANCES PER ASME</text>
<text x="262.4" y="249.9">APPROVED</text>
<text x="237.1" y="254.2">Y14.5M-2009</text>
<text x="265.9" y="254.9">APPROXIMATE MASS: (265.14)</text>
<text x="230.6" y="260.9">THIRD ANGLE</text>
<text x="230.8" y="264.1">PROJECTION</text>
</g>
</svg>
